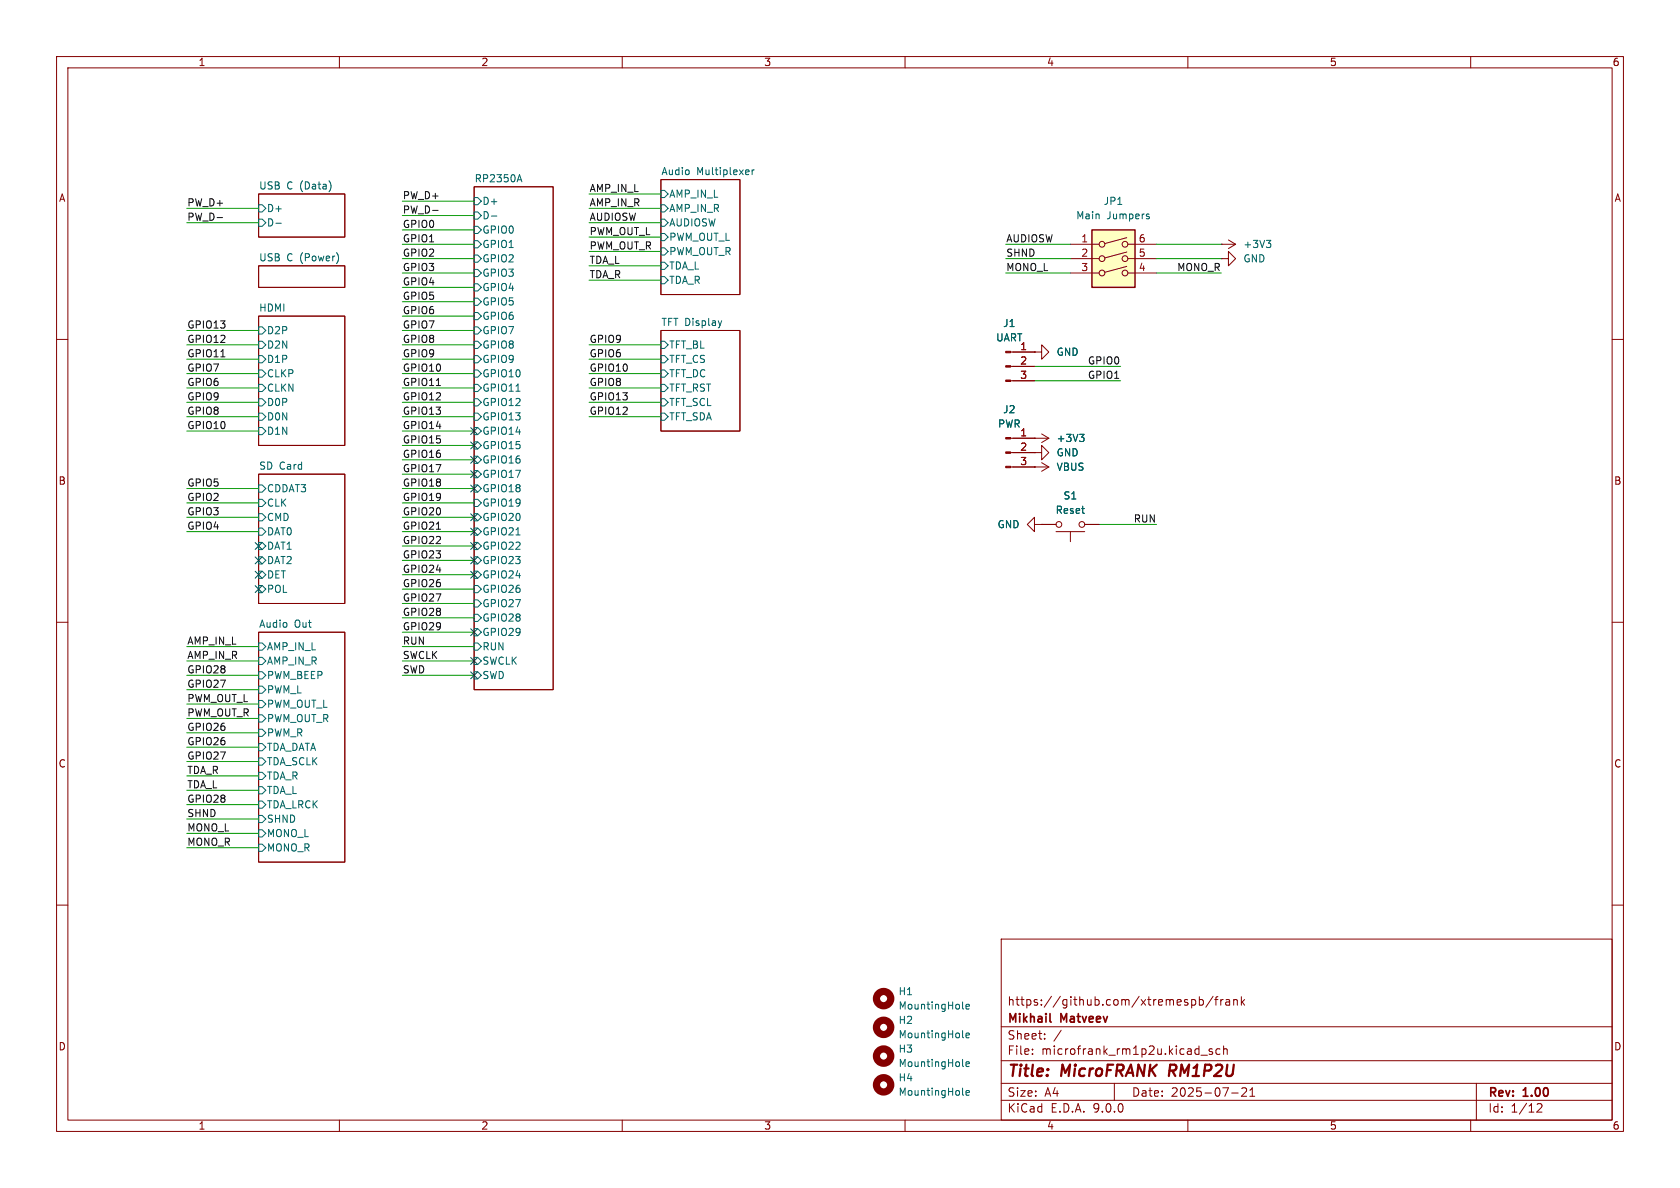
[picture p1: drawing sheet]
<svg xmlns="http://www.w3.org/2000/svg" width="297mm" height="210mm" viewBox="0 0 297 210" stroke-linecap="round" stroke-linejoin="round" font-family="sans-serif">
<g fill="none" stroke="#840000" stroke-width=".18">
<path d="M10 10h277v190h-277zM12 12h273v186h-273zM60 10v2M110 10v2M160 10v2M210 10v2M260 10v2M45.7 34.3h15.3v7.6h-15.3zM83.8 33h14v88.9h-14zM116.8 31.8h14v20.3h-14zM45.7 47h15.3v3.8h-15.3zM45.7 55.9h15.3v22.8h-15.3z"/>
<path d="M116.8 58.4h14v17.8h-14zM215.9 45.7h1.3v-1.2l1.2 1.2-1.2 1.3v-1.3M215.9 45.7h.1M215.9 43.2h.1M215.9 43.2h2.5M217.2 42.4l1.2 .8M218.4 43.2l-1.2 .7M10 60h2M182.9 77.5h.1M182.9 77.5h2.5M184.1 76.7l1.3 .8M185.4 77.5l-1.3 .7"/>
<path d="M285 60h2M45.7 83.8h15.3v22.9h-15.3zM182.9 80h1.2v-1.3l1.3 1.3-1.3 1.3v-1.3M182.9 80h.1M182.9 82.6h.1M182.9 82.6h2.5M184.1 92.7h2.6M184.1 81.8l1.3 .8M185.4 82.6l-1.3 .7M186.7 94h5.1M189.2 94v1.8M191.8 92.7h2.5"/>
<path d="M10 110h2M45.7 111.8h15.3v40.6h-15.3zM285 110h2M10 160h2M177 166h108v32h-108zM210.7 176.8l.4-.1 .3 .3v.4l-.2 .2h-.5M212 176.8l.5-.1 .2 .3v.4l-.1 .2h-.6M212 176.2v1.5M214.5 176.1l-1.3 2M214.7 176.7h.6M215.3 176.2l-.3 .2v1.3M215.8 176.7v1"/>
<path d="M216.2 176.7l-.2 .1-.2 .2M216.7 176.8h.6l.1 .9M217.4 177.1h-.5a.29 .29 0 0 0-.2 .3 .29 .29 0 0 0 .2 .3l.5-.1M218.1 176.8l.2-.1 .4 .1v.9M218.1 176.7v1M219.5 176.2v1.5M219.6 177.1l.4 .6M220 176.7l-.5 .6M285 160h2M60 198v2M110 198v2M160 198v2"/>
<path d="M177 194.5h108M177 191.5h108M177 187.5h108M177 181.5h108M182.5 186.3v.1M182.5 185.5v.1M184.7 183.6v.1M184.7 182.8v.1M187.6 182.1l-1.3 2M197 191.5v3M210 198v2M212.3 186.5h1.2"/>
<path d="M214.3 185.5l-.3-.1-.3 .2 .1 .2 .5 .2v.3h-.6M215.7 185.5l-.5-.1-.2 .3v.4l.1 .2h.6M216.3 185.5l.2-.1 .4 .1 .1 .9M216.3 184.9v1.5M217.7 193.2h1.2M219.5 192.4l.6-.1 .2 .1 .1 .3-.9 1.1h.9M221 193.8h.8M221 192.7l.4-.4v1.5M260 198v2M261 191.5v6.5M271.7 195.2l.6-.1 .2 .1 .1 .3-.9 1.1h.9"/>
<circle cx="187.2" cy="92.7" r=".51"/>
<circle cx="191.3" cy="92.7" r=".51"/>
</g>
<path d="M206.9 188.2l-.3 2" fill="none" stroke="#840000" stroke-width=".4"/>
<path d="M185.6 180.5l.2 .2" fill="none" stroke="#840000" stroke-width=".3"/>
<g fill="none" stroke="#006464" stroke-width=".18">
<path d="M45.7 36.2h.7l.6 .6-.6 .7h-.7zM45.7 38.7h.7l.6 .7-.6 .6h-.7zM48.8 39.5h.9M83.8 34.9h.7l.6 .7-.6 .6h-.7zM83.8 37.5h.7l.6 .6-.6 .6h-.7zM86.9 38.2h.9M91.5 31.8h.6M91.8 30.9l.5 1.2M116.8 33.7h.7l.6 .6-.6 .6h-.7zM116.8 36.2h.7l.6 .6-.6 .7h-.7zM116.8 38.7h.7l.6 .7-.6 .6h-.7zM132.2 30l.2 .3-.6 .2"/>
<path d="M132.4 30.8l-.2 .1M133 30v.9M133.3 30l-.3 .3M45.7 57.8h.7l.6 .6-.6 .7h-.7zM59.8 45.2v.9M83.8 40h.7l.6 .6-.6 .7h-.7zM83.8 42.5h.7l.6 .7-.6 .6h-.7zM83.8 45.1h.7l.6 .6-.6 .7h-.7zM83.8 47.6h.7l.6 .7-.6 .6h-.7zM83.8 50.2h.7l.6 .6-.6 .6h-.7zM83.8 52.7h.7l.6 .6-.6 .7h-.7zM83.8 55.2h.7l.6 .7-.6 .6h-.7z"/>
<path d="M83.8 57.8h.7l.6 .6-.6 .7h-.7zM116.8 41.3h.7l.6 .6-.6 .6h-.7zM116.8 43.8h.7l.6 .7-.6 .6h-.7zM116.8 46.4h.7l.6 .6-.6 .6h-.7zM116.8 48.9h.7l.6 .6-.6 .7h-.7zM127.6 56.7l-.3 .8M223.9 42.5h.8l-.5 .5M224.4 43l.3 .2v.3l-.3 .3M45.7 60.3h.7l.6 .7-.6 .6h-.7zM45.7 62.9h.7l.6 .6-.6 .6h-.7zM45.7 65.4h.7l.6 .6-.6 .7h-.7zM45.7 67.9h.7l.6 .7-.6 .6h-.7z"/>
<path d="M45.7 70.5h.7l.6 .6-.6 .7h-.7zM45.7 73h.7l.6 .7-.6 .6h-.7zM45.7 75.6h.7l.6 .6-.6 .6h-.7zM83.8 60.3h.7l.6 .7-.6 .6h-.7zM83.8 62.9h.7l.6 .6-.6 .6h-.7zM83.8 65.4h.7l.6 .6-.6 .7h-.7zM83.8 67.9h.7l.6 .7-.6 .6h-.7zM83.8 70.5h.7l.6 .6-.6 .7h-.7zM83.8 73h.7l.6 .7-.6 .6h-.7zM83.8 75.6h.7l.6 .6-.6 .6h-.7zM83.8 78.1h.7l.6 .6-.6 .7h-.7zM91.2 69.2h.7"/>
<path d="M116.8 60.3h.7l.6 .7-.6 .6h-.7zM116.8 62.9h.7l.6 .6-.6 .6h-.7zM116.8 65.4h.7l.6 .6-.6 .7h-.7zM116.8 67.9h.7l.6 .7-.6 .6h-.7zM116.8 70.5h.7l.6 .6-.6 .7h-.7zM116.8 73h.7l.6 .7-.6 .6h-.7zM190.9 76.8h.7l-.4 .5M191.4 77.3l.2 .2v.3l-.2 .2M45.7 85.7h.7l.6 .7-.6 .6h-.7zM45.7 88.3h.7l.6 .6-.6 .6h-.7zM45.7 90.8h.7l.6 .6-.6 .7h-.7zM45.7 93.3h.7l.6 .7-.6 .6h-.7z"/>
<path d="M45.7 95.9h.7l.6 .6-.6 .7h-.7zM45.7 98.4h.7l.6 .7-.6 .6h-.7zM83.8 80.6h.7l.6 .7-.6 .6h-.7zM83.8 83.2h.7l.6 .6-.6 .7h-.7zM83.8 85.7h.7l.6 .7-.6 .6h-.7zM83.8 88.3h.7l.6 .6-.6 .6h-.7zM83.8 90.8h.7l.6 .6-.6 .7h-.7zM83.8 93.3h.7l.6 .7-.6 .6h-.7zM83.8 95.9h.7l.6 .6-.6 .7h-.7zM83.8 98.4h.7l.6 .7-.6 .6h-.7zM91.2 94.6h.7M45.7 101h.7l.6 .6-.6 .6h-.7z"/>
<path d="M45.7 103.5h.7l.6 .6-.6 .7h-.7zM45.7 113.7h.7l.6 .6-.6 .6h-.7zM45.7 116.2h.7l.6 .6-.6 .7h-.7zM45.7 118.7h.7l.6 .7-.6 .6h-.7zM83.8 101h.7l.6 .6-.6 .6h-.7zM83.8 103.5h.7l.6 .6-.6 .7h-.7zM83.8 106h.7l.6 .7-.6 .6h-.7zM83.8 108.6h.7l.6 .6-.6 .7h-.7zM83.8 111.1h.7l.6 .7-.6 .6h-.7zM83.8 113.7h.7l.6 .6-.6 .6h-.7zM83.8 116.2h.7l.6 .6-.6 .7h-.7zM83.8 118.7h.7l.6 .7-.6 .6h-.7z"/>
<path d="M45.7 121.3h.7l.6 .6-.6 .7h-.7zM45.7 123.8h.7l.6 .7-.6 .6h-.7zM45.7 126.4h.7l.6 .6-.6 .6h-.7zM45.7 128.9h.7l.6 .6-.6 .7h-.7zM45.7 131.4h.7l.6 .7-.6 .6h-.7zM45.7 139.1h.7l.6 .6-.6 .6h-.7zM45.7 136.5h.7l.6 .7-.6 .6h-.7zM45.7 134h.7l.6 .6-.6 .7h-.7zM45.7 141.6h.7l.6 .6-.6 .7h-.7zM45.7 144.1h.7l.6 .7-.6 .6h-.7zM45.7 146.7h.7l.6 .6-.6 .7h-.7zM45.7 149.2h.7l.6 .7-.6 .6h-.7z"/>
<path d="M170.2 178.2l.2 .2M170.8 178l.6-.2-.1-.2-.3-.1-.2 .2v.6h.5M170.2 183.3l.2 .2M170.2 188.4l.2 .1M170.2 193.4l.2 .2M170.8 183l.6-.1-.1-.2-.3-.1-.2 .2v.6h.5M170.8 188.1l.6-.1-.1-.2-.3-.1-.2 .2v.6h.5M170.8 193.2l.6-.1-.1-.3h-.3l-.2 .2v.6h.5"/>
</g>
<g fill="none" stroke="#840000" stroke-width="1.3">
<circle cx="156.2" cy="176.5" r="1.27"/>
<circle cx="156.2" cy="186.7" r="1.27"/>
<circle cx="156.2" cy="191.8" r="1.27"/>
<circle cx="156.2" cy="181.6" r="1.27"/>
</g>
<path d="M193 40.6h7.7v10.2h-7.7z" fill="#ffffc2"/>
<g fill="none" stroke="#840000" stroke-width=".18">
<path d="M189.2 43.2h5.1M189.2 45.7h5.1M189.2 48.3h5.1M199.2 42l-3.9 1.1M199.2 44.6l-3.9 1M199.2 47.1l-3.9 1M199.4 43.2h5.1M199.4 45.7h5.1M199.4 48.3h5.1M178.7 77.5h4.2M178.7 62.2h4.2M178.7 64.8h4.2"/>
<path d="M178.7 67.3h4.2M182.9 62.2h1.2v-1.2l1.3 1.2-1.3 1.3v-1.3M182.9 62.2h.1M182.9 77.5h.1M178.7 80h4.2M178.7 82.6h4.2M182.9 92.7v-1.3l-1.3 1.3 1.3 1.3v-1.3h1.2M182.9 82.6h.1M182.9 80h.1M184.1 92.7h.1M184.1 92.7h2.6M191.8 92.7h2.5"/>
<circle cx="194.8" cy="43.2" r=".51"/>
<circle cx="194.8" cy="45.7" r=".51"/>
<circle cx="194.8" cy="48.3" r=".51"/>
<circle cx="198.9" cy="43.2" r=".51"/>
<circle cx="198.9" cy="48.3" r=".51"/>
<circle cx="198.9" cy="45.7" r=".51"/>
</g>
<path d="M193 40.6h7.7v10.2h-7.7z" fill="none" stroke="#840000" stroke-width=".25"/>
<path d="M203 38.3l.2 .1-.2 .3M203 37.8l.1 .1M190.9 76.8h.7l-.4 .5M191.4 77.3l.2 .2v.3l-.2 .2" fill="none" stroke="#006464" stroke-width=".18"/>
<g fill="#840000" stroke="#840000" stroke-width=".18">
<path d="M177.8 77.3h.9v.3h-.9z"/>
<path d="M177.8 79.9h.9v.2h-.9z"/>
<path d="M177.8 82.4h.9v.3h-.9z"/>
<path d="M177.8 62.1h.9v.3h-.9z"/>
<path d="M177.8 64.6h.9v.3h-.9z"/>
<path d="M177.8 67.2h.9v.2h-.9z"/>
</g>
<path d="M38.4 38.5h.9M76.5 37.2h.9M39 63.1h.8M77.1 68.2h.8M77.1 93.6h.8" fill="none" stroke="#0f0f0f" stroke-width=".18"/>
<g fill="none" stroke="#009600" stroke-width=".18">
<path d="M33 36.8h12.7M33 39.4h12.7M71.1 38.1h12.7M71.1 35.6h12.7M104.1 34.3h12.7M104.1 36.8h12.7M104.1 39.4h12.7M33 58.4h12.7M71.1 58.4h12.7M71.1 48.3h12.7M71.1 45.7h12.7M71.1 50.8h12.7"/>
<path d="M71.1 43.2h12.7M71.1 53.3h12.7M71.1 55.9h12.7M71.1 40.6h12.7M104.1 47h12.7M104.1 49.5h12.7M104.1 44.5h12.7M104.1 41.9h12.7M177.8 48.3h11.4M177.8 45.7h11.4M177.8 43.2h11.4M204.5 48.3h11.4"/>
<path d="M204.5 45.7h11.4M204.5 43.2h11.4M33 68.6h12.7M33 63.5h12.7M33 73.7h12.7M33 76.2h12.7M33 61h12.7M33 71.1h12.7M33 66h12.7M71.1 68.6h12.7M71.1 63.5h12.7M71.1 73.7h12.7"/>
<path d="M71.1 76.2h12.7M71.1 61h12.7M71.1 78.7h12.7M71.1 71.1h12.7M71.1 66h12.7M104.1 68.6h12.7M104.1 63.5h12.7M104.1 73.7h12.7M104.1 61h12.7M104.1 71.1h12.7M104.1 66h12.7M182.9 64.8h15.2"/>
<path d="M182.9 67.3h15.2M33 86.4h12.7M33 91.4h12.7M33 94h12.7M33 88.9h12.7M71.1 83.8h12.7M71.1 86.4h12.7M71.1 81.3h12.7M71.1 91.4h12.7M71.1 94h12.7M71.1 88.9h12.7M71.1 96.5h12.7"/>
<path d="M71.1 99.1h12.7M194.3 92.7h10.2M33 116.8h12.7M33 114.3h12.7M33 119.4h12.7M71.1 116.8h12.7M71.1 114.3h12.7M71.1 119.4h12.7M71.1 101.6h12.7M71.1 109.2h12.7M71.1 106.7h12.7M71.1 104.1h12.7"/>
<path d="M71.1 111.8h12.7M33 127h12.7M33 132.1h12.7M33 134.6h12.7M33 139.7h12.7M33 137.2h12.7M33 124.5h12.7M33 121.9h12.7M33 129.5h12.7M33 142.2h12.7M33 144.8h12.7M33 147.3h12.7"/>
<path d="M33 149.9h12.7"/>
</g>
<g fill="none" stroke="#000084" stroke-width=".18">
<path d="M83.2 75.6l1.2 1.2M83.2 78.1l1.2 1.2M84.4 75.6l-1.2 1.2M84.4 78.1l-1.2 1.2M45.1 98.5l1.2 1.2M45.1 95.9l1.2 1.2M46.3 98.5l-1.2 1.2M46.3 95.9l-1.2 1.2M83.2 93.4l1.2 1.2M83.2 98.5l1.2 1.2M83.2 85.8l1.2 1.2M83.2 90.8l1.2 1.2"/>
<path d="M83.2 95.9l1.2 1.2M83.2 80.7l1.2 1.2M83.2 83.2l1.2 1.2M84.4 93.4l-1.2 1.2M84.4 98.5l-1.2 1.2M84.4 85.8l-1.2 1.2M84.4 90.8l-1.2 1.2M84.4 95.9l-1.2 1.2M84.4 80.7l-1.2 1.2M84.4 83.2l-1.2 1.2M45.1 101l1.2 1.2M45.1 103.5l1.2 1.2"/>
<path d="M46.3 101l-1.2 1.2M46.3 103.5l-1.2 1.2M83.2 111.2l1.2 1.2M83.2 116.2l1.2 1.2M83.2 118.8l1.2 1.2M83.2 101l1.2 1.2M84.4 111.2l-1.2 1.2M84.4 116.2l-1.2 1.2M84.4 118.8l-1.2 1.2M84.4 101l-1.2 1.2"/>
</g>
<g font-size="2.8" fill="#840000">
<text x="178" y="190.9">Title:</text>
<text x="187.7" y="190.9">MicroFRANK</text>
<text x="207.5" y="190.9">RM1P2U</text>
</g>
<g font-size="2.1" fill="#840000">
<text x="178" y="178">https://github.com/xtremespb/frank</text>
<text x="178" y="184">Sheet:</text>
<text x="178" y="181.2">Mikhail</text>
<text x="187.6" y="181.2">Matveev</text>
<text x="178" y="186.7">File:</text>
<text x="184.1" y="186.7">microfrank_rm1p2u.kicad_sch</text>
<text x="178" y="196.9">KiCad</text>
<text x="178" y="194.1">Size:</text>
<text x="184.7" y="194.1">A4</text>
<text x="185.7" y="196.9">E.D.A.</text>
<text x="193.3" y="196.9">9.0.0</text>
<text x="200" y="194.1">Date:</text>
<text x="207" y="194.1">2025-07-21</text>
<text x="263" y="194.3">Rev:</text>
<text x="263" y="196.9">Id:</text>
<text x="267.1" y="196.9">1/12</text>
<text x="269.4" y="194.3">1.00</text>
</g>
<g font-size="1.8" fill="#840000">
<text x="35" y="11.9">1</text>
<text x="85" y="11.9">2</text>
<text x="135" y="11.9">3</text>
<text x="185" y="11.9">4</text>
<text x="235" y="11.9">5</text>
<text x="285" y="11.9">6</text>
<text x="10.3" y="35.9">A</text>
<text x="285.3" y="35.9">A</text>
<text x="10.3" y="85.9">B</text>
<text x="285.3" y="85.9">B</text>
<text x="10.3" y="135.9">C</text>
<text x="285.3" y="135.9">C</text>
<text x="10.3" y="185.9">D</text>
<text x="285.3" y="185.9">D</text>
<text x="35" y="199.9">1</text>
<text x="85" y="199.9">2</text>
<text x="135" y="199.9">3</text>
<text x="185" y="199.9">4</text>
<text x="235" y="199.9">5</text>
<text x="285" y="199.9">6</text>
</g>
<g font-size="1.8" fill="#006464">
<text x="45.7" y="33.6">USB</text>
<text x="50.7" y="33.6">C (Data)</text>
<text x="83.8" y="32.3">RP2350A</text>
<text x="116.8" y="31">Audio</text>
<text x="118.2" y="35.2">AMP_IN_L</text>
<text x="123.2" y="31">Multiplexer</text>
<text x="47.1" y="37.7">D+</text>
<text x="47.1" y="40.2">D-</text>
<text x="85.2" y="36.4">D+</text>
<text x="85.2" y="39">D-</text>
<text x="85.2" y="41.5">GPIO0</text>
<text x="118.2" y="37.7">AMP_IN_R</text>
<text x="118.2" y="40.2">AUDIOSW</text>
<text x="190.2" y="39">Main</text>
<text x="195" y="36.4">JP1</text>
<text x="195.7" y="39">Jumpers</text>
<text x="45.7" y="46.3">USB</text>
<text x="50.7" y="46.3">C (Power)</text>
<text x="85.2" y="44">GPIO1</text>
<text x="85.2" y="46.6">GPIO2</text>
<text x="118.2" y="42.8">PWM_OUT_L</text>
<text x="118.2" y="45.3">PWM_OUT_R</text>
<text x="118.2" y="47.9">TDA_L</text>
<text x="219.7" y="46.6">GND</text>
<text x="219.7" y="44">+3V3</text>
<text x="85.2" y="49.1">GPIO3</text>
<text x="85.2" y="51.7">GPIO4</text>
<text x="118.2" y="50.4">TDA_R</text>
<text x="45.7" y="55.2">HDMI</text>
<text x="47.1" y="59.3">D2P</text>
<text x="85.2" y="54.2">GPIO5</text>
<text x="85.2" y="56.7">GPIO6</text>
<text x="85.2" y="59.3">GPIO7</text>
<text x="116.8" y="57.7">TFT Display</text>
<text x="177.2" y="58">J1</text>
<text x="47.1" y="61.8">D2N</text>
<text x="47.1" y="64.4">D1P</text>
<text x="85.2" y="61.8">GPIO8</text>
<text x="85.2" y="64.4">GPIO9</text>
<text x="118.2" y="61.8">TFT_BL</text>
<text x="118.2" y="64.4">TFT_CS</text>
<text x="176" y="60.6">UART</text>
<text x="186.7" y="63.1">GND</text>
<text x="47.1" y="66.9">CLKP</text>
<text x="47.1" y="69.4">CLKN</text>
<text x="47.1" y="72">D0P</text>
<text x="85.2" y="66.9">GPIO10</text>
<text x="85.2" y="69.4">GPIO11</text>
<text x="85.2" y="72">GPIO12</text>
<text x="118.2" y="66.9">TFT_DC</text>
<text x="118.2" y="69.4">TFT_RST</text>
<text x="118.2" y="72">TFT_SCL</text>
<text x="47.1" y="74.5">D0N</text>
<text x="47.1" y="77.1">D1N</text>
<text x="85.2" y="74.5">GPIO13</text>
<text x="85.2" y="77.1">GPIO14</text>
<text x="118.2" y="74.5">TFT_SDA</text>
<text x="176.3" y="75.8">PWR</text>
<text x="177.2" y="73.3">J2</text>
<text x="45.7" y="83.1">SD Card</text>
<text x="85.2" y="79.6">GPIO15</text>
<text x="85.2" y="82.1">GPIO16</text>
<text x="186.7" y="80.9">GND</text>
<text x="186.7" y="78.3">+3V3</text>
<text x="186.7" y="83.4">VBUS</text>
<text x="47.1" y="87.2">CDDAT3</text>
<text x="47.1" y="89.8">CLK</text>
<text x="85.2" y="84.7">GPIO17</text>
<text x="85.2" y="87.2">GPIO18</text>
<text x="85.2" y="89.8">GPIO19</text>
<text x="187.9" y="88.5">S1</text>
<text x="47.1" y="92.3">CMD</text>
<text x="47.1" y="94.8">DAT0</text>
<text x="85.2" y="92.3">GPIO20</text>
<text x="85.2" y="94.8">GPIO21</text>
<text x="176.3" y="93.6">GND</text>
<text x="186.5" y="91">Reset</text>
<text x="47.1" y="97.4">DAT1</text>
<text x="47.1" y="99.9">DAT2</text>
<text x="85.2" y="97.4">GPIO22</text>
<text x="85.2" y="99.9">GPIO23</text>
<text x="47.1" y="102.5">DET</text>
<text x="47.1" y="105">POL</text>
<text x="85.2" y="102.5">GPIO24</text>
<text x="85.2" y="105">GPIO26</text>
<text x="85.2" y="107.5">GPIO27</text>
<text x="45.7" y="111">Audio</text>
<text x="52" y="111">Out</text>
<text x="85.2" y="110.1">GPIO28</text>
<text x="85.2" y="112.6">GPIO29</text>
<text x="47.1" y="115.2">AMP_IN_L</text>
<text x="47.1" y="117.7">AMP_IN_R</text>
<text x="85.2" y="115.2">RUN</text>
<text x="85.2" y="117.7">SWCLK</text>
<text x="47.1" y="120.2">PWM_BEEP</text>
<text x="47.1" y="122.8">PWM_L</text>
<text x="47.1" y="125.3">PWM_OUT_L</text>
<text x="85.2" y="120.2">SWD</text>
<text x="47.1" y="127.9">PWM_OUT_R</text>
<text x="47.1" y="130.4">PWM_R</text>
<text x="47.1" y="132.9">TDA_DATA</text>
<text x="47.1" y="135.5">TDA_SCLK</text>
<text x="47.1" y="140.6">TDA_L</text>
<text x="47.1" y="143.1">TDA_LRCK</text>
<text x="47.1" y="138">TDA_R</text>
<text x="47.1" y="145.6">SHND</text>
<text x="47.1" y="148.2">MONO_L</text>
<text x="47.1" y="150.7">MONO_R</text>
<text x="158.8" y="176.1">H1</text>
<text x="158.8" y="178.7">MountingHole</text>
<text x="158.8" y="181.2">H2</text>
<text x="158.8" y="183.7">MountingHole</text>
<text x="158.8" y="186.3">H3</text>
<text x="158.8" y="188.8">MountingHole</text>
<text x="158.8" y="191.4">H4</text>
<text x="158.8" y="193.9">MountingHole</text>
</g>
<g font-size="1.8" fill="#0f0f0f">
<text x="71.1" y="35.3">PW_D+</text>
<text x="104.1" y="34">AMP_IN_L</text>
<text x="33" y="39.1">PW_D-</text>
<text x="33" y="36.6">PW_D+</text>
<text x="71.1" y="37.8">PW_D-</text>
<text x="71.1" y="40.4">GPIO0</text>
<text x="104.1" y="41.6">PWM_OUT_L</text>
<text x="104.1" y="36.6">AMP_IN_R</text>
<text x="104.1" y="39.1">AUDIOSW</text>
<text x="71.1" y="48">GPIO3</text>
<text x="71.1" y="42.9">GPIO1</text>
<text x="71.1" y="45.5">GPIO2</text>
<text x="104.1" y="46.7">TDA_L</text>
<text x="104.1" y="44.2">PWM_OUT_R</text>
<text x="177.8" y="42.9">AUDIOSW</text>
<text x="177.8" y="48">MONO_L</text>
<text x="177.8" y="45.5">SHND</text>
<text x="208" y="48">MONO_R</text>
<text x="71.1" y="50.5">GPIO4</text>
<text x="71.1" y="53.1">GPIO5</text>
<text x="104.1" y="49.3">TDA_R</text>
<text x="33" y="58.2">GPIO13</text>
<text x="71.1" y="58.2">GPIO7</text>
<text x="71.1" y="55.6">GPIO6</text>
<text x="33" y="65.8">GPIO7</text>
<text x="33" y="63.2">GPIO11</text>
<text x="33" y="60.7">GPIO12</text>
<text x="71.1" y="60.7">GPIO8</text>
<text x="71.1" y="65.8">GPIO10</text>
<text x="71.1" y="63.2">GPIO9</text>
<text x="104.1" y="65.8">GPIO10</text>
<text x="104.1" y="63.2">GPIO6</text>
<text x="104.1" y="60.7">GPIO9</text>
<text x="192.2" y="64.5">GPIO0</text>
<text x="33" y="68.3">GPIO6</text>
<text x="33" y="70.9">GPIO9</text>
<text x="71.1" y="68.3">GPIO11</text>
<text x="71.1" y="70.9">GPIO12</text>
<text x="104.1" y="68.3">GPIO8</text>
<text x="104.1" y="70.9">GPIO13</text>
<text x="192.2" y="67">GPIO1</text>
<text x="33" y="75.9">GPIO10</text>
<text x="33" y="73.4">GPIO8</text>
<text x="71.1" y="73.4">GPIO13</text>
<text x="71.1" y="75.9">GPIO14</text>
<text x="104.1" y="73.4">GPIO12</text>
<text x="71.1" y="83.6">GPIO17</text>
<text x="71.1" y="81">GPIO16</text>
<text x="71.1" y="78.5">GPIO15</text>
<text x="33" y="88.6">GPIO2</text>
<text x="33" y="86.1">GPIO5</text>
<text x="71.1" y="88.6">GPIO19</text>
<text x="71.1" y="86.1">GPIO18</text>
<text x="33" y="91.2">GPIO3</text>
<text x="33" y="93.7">GPIO4</text>
<text x="71.1" y="91.2">GPIO20</text>
<text x="71.1" y="93.7">GPIO21</text>
<text x="200.3" y="92.4">RUN</text>
<text x="71.1" y="101.3">GPIO24</text>
<text x="71.1" y="98.8">GPIO23</text>
<text x="71.1" y="96.3">GPIO22</text>
<text x="71.1" y="103.9">GPIO26</text>
<text x="71.1" y="106.4">GPIO27</text>
<text x="71.1" y="109">GPIO28</text>
<text x="71.1" y="111.5">GPIO29</text>
<text x="33" y="116.6">AMP_IN_R</text>
<text x="33" y="119.1">GPIO28</text>
<text x="33" y="114">AMP_IN_L</text>
<text x="71.1" y="114">RUN</text>
<text x="71.1" y="116.6">SWCLK</text>
<text x="71.1" y="119.1">SWD</text>
<text x="33" y="124.2">PWM_OUT_L</text>
<text x="33" y="121.7">GPIO27</text>
<text x="33" y="131.8">GPIO26</text>
<text x="33" y="126.7">PWM_OUT_R</text>
<text x="33" y="129.3">GPIO26</text>
<text x="33" y="136.9">TDA_R</text>
<text x="33" y="134.4">GPIO27</text>
<text x="33" y="142">GPIO28</text>
<text x="33" y="139.4">TDA_L</text>
<text x="33" y="149.6">MONO_R</text>
<text x="33" y="147.1">MONO_L</text>
<text x="33" y="144.5">SHND</text>
</g>
<g font-size="1.8" fill="#a90000">
<text x="191.1" y="42.9">1</text>
<text x="191.1" y="45.5">2</text>
<text x="201.2" y="42.9">6</text>
<text x="201.2" y="45.5">5</text>
<text x="191.1" y="48">3</text>
<text x="201.2" y="48">4</text>
<text x="180.3" y="62">1</text>
<text x="180.3" y="64.5">2</text>
<text x="180.3" y="67.1">3</text>
<text x="180.3" y="77.2">1</text>
<text x="180.3" y="79.8">2</text>
<text x="180.3" y="82.3">3</text>
</g>
</svg>
